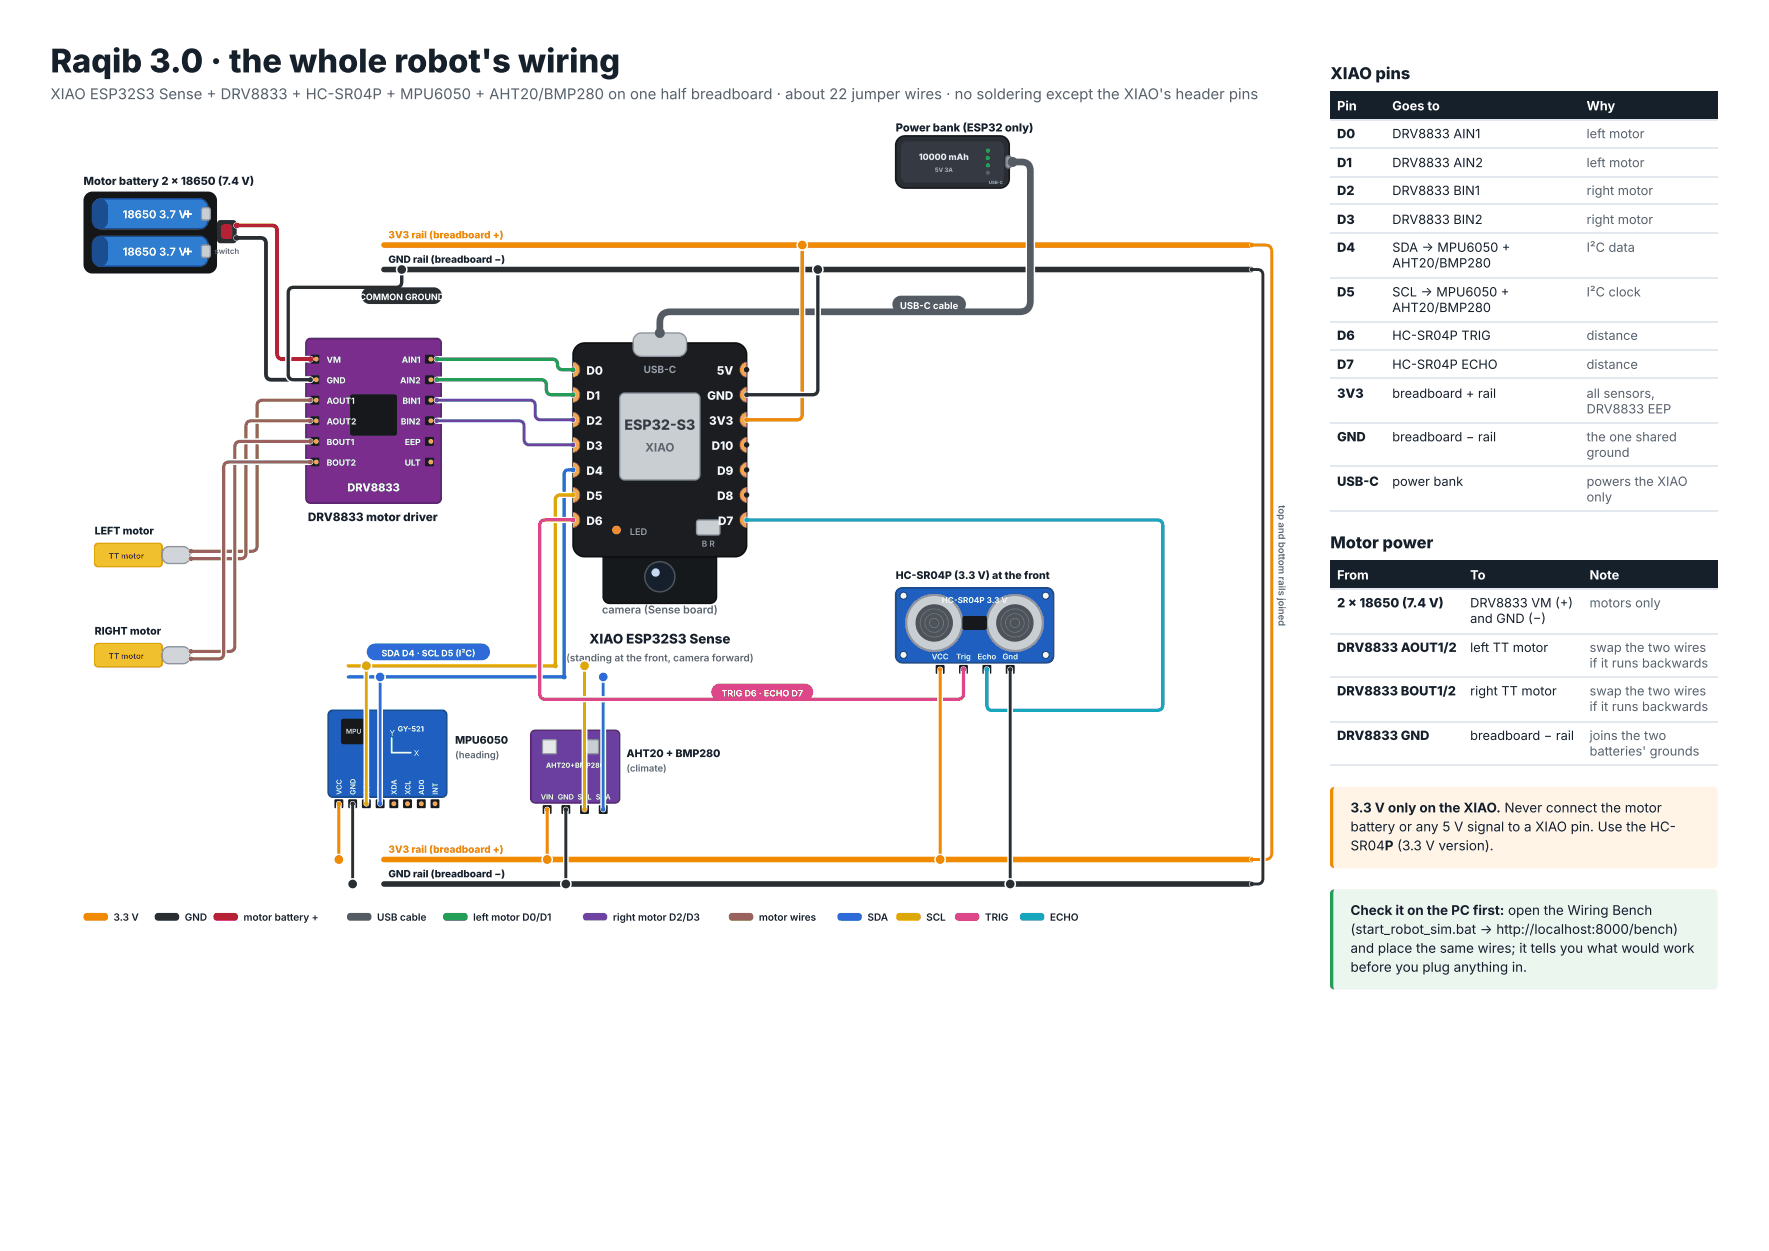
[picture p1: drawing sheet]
<svg xmlns="http://www.w3.org/2000/svg" width="420mm" height="297mm" viewBox="0 0 420 297" stroke-linecap="round" stroke-linejoin="round" font-family="sans-serif">
<path d="M91.2 58.2h206.1M91.2 204.1h206.1" fill="none" stroke="#f08a00" stroke-width="1.3"/>
<path d="M91.2 64h206.1M91.2 209.9h206.1" fill="none" stroke="#2a2e31" stroke-width="1.3"/>
<path d="M297.3 58.2h3.2a1.4 1.4 0 0 1 1.6 1.6v142.7a1.4 1.4 0 0 1-1.6 1.6h-3.2" fill="none" stroke="#fff" stroke-width="1.4"/>
<path d="M297.3 58.2h3.2a1.4 1.4 0 0 1 1.6 1.6v142.7a1.4 1.4 0 0 1-1.6 1.6h-3.2" fill="none" stroke="#f08a00" stroke-width=".69"/>
<g fill="#f08a00">
<circle cx="297.3" cy="58.2" r=".53"/>
<circle cx="297.3" cy="204.1" r=".53"/>
</g>
<path d="M297.3 64a2.34 2.34 0 0 1 2.5 .5l.2 .8v143.3a1.17 1.17 0 0 1-1.3 1.3h-1.4" fill="none" stroke="#fff" stroke-width="1.4"/>
<path d="M297.3 64a2.34 2.34 0 0 1 2.5 .5l.2 .8v143.3a1.17 1.17 0 0 1-1.3 1.3h-1.4" fill="none" stroke="#2a2e31" stroke-width=".69"/>
<g fill="#2a2e31">
<circle cx="297.3" cy="64" r=".53"/>
<circle cx="297.3" cy="209.9" r=".53"/>
</g>
<path d="M143.7 130.3l.5-.4 .6-.1h23.8a1.59 1.59 0 0 1 1.6 1.6v10.3a1.59 1.59 0 0 1-1.6 1.6h-23.8a1.59 1.59 0 0 1-1.5-1.6v-10.3l.1-.6z" fill="#16191c"/>
<path d="M143.7 130.3l.5-.4 .6-.1h23.8a1.59 1.59 0 0 1 1.6 1.6v10.3a1.59 1.59 0 0 1-1.6 1.6h-23.8a1.59 1.59 0 0 1-1.5-1.6v-10.3l.1-.6z" fill="none" stroke="#0b0d0f" stroke-width=".32"/>
<circle cx="156.7" cy="136.9" r="3.6" fill="#0f1a2a"/>
<circle cx="156.7" cy="136.9" r="3.6" fill="none" stroke="#4a4f55" stroke-width=".4"/>
<circle cx="155.7" cy="135.9" r="1" fill="#9fc3ff"/>
<path d="M136.9 82.2l.9-.6 1.1-.2h35.7a2.78 2.78 0 0 1 2.8 2.8v45.2a2.78 2.78 0 0 1-2.8 2.8h-35.7a2.78 2.78 0 0 1-2.8-2.8v-45.2l.2-1.1z" fill="#1b1d20"/>
<path d="M136.9 82.2l.9-.6 1.1-.2h35.7a2.78 2.78 0 0 1 2.8 2.8v45.2a2.78 2.78 0 0 1-2.8 2.8h-35.7a2.78 2.78 0 0 1-2.8-2.8v-45.2l.2-1.1z" fill="none" stroke="#0b0d0f" stroke-width=".37"/>
<path d="M151 79.6l1.2-.5h8.9a1.98 1.98 0 0 1 2 1.9v1.6a1.98 1.98 0 0 1-2 2h-8.7a1.98 1.98 0 0 1-2-2v-2z" fill="#c9ced3"/>
<path d="M151 79.6l1.2-.5h8.9a1.98 1.98 0 0 1 2 1.9v1.6a1.98 1.98 0 0 1-2 2h-8.7a1.98 1.98 0 0 1-2-2v-2z" fill="none" stroke="#8b9399" stroke-width=".32"/>
<path d="M147.6 93.7l.8-.4h16.7l.8 .4 .4 .8v18.3l-.4 .8-.8 .3h-16.7l-.8-.3-.4-.8v-18.3z" fill="#c9ced3"/>
<path d="M147.6 93.7l.8-.4h16.7l.8 .4 .4 .8v18.3l-.4 .8-.8 .3h-16.7l-.8-.3-.4-.8v-18.3z" fill="none" stroke="#8b9399" stroke-width=".32"/>
<circle cx="146.4" cy="125.8" r="1.03" fill="#f2a03d"/>
<path d="M165.6 123.6l.4-.1h4.8l.2 .5-.1 2.8-.4 .2-4.8-.1-.2-.4v-2.5z" fill="#c9ced3"/>
<path d="M165.6 123.6l.4-.1h4.8l.2 .5-.1 2.8-.4 .2-4.8-.1-.2-.4v-2.5z" fill="none" stroke="#8b9399" stroke-width=".32"/>
<path d="M136.1 86a1.8 1.8 0 0 1 1.6 1.8 1.8 1.8 0 0 1-1.6 1.7z" fill="#e3b94b"/>
<path d="M136.1 86a1.8 1.8 0 0 1 1.6 1.8 1.8 1.8 0 0 1-1.6 1.7" fill="none" stroke="#a5821f" stroke-width=".24"/>
<circle cx="136.1" cy="87.8" r=".63" fill="#1b1d20"/>
<path d="M176.4 86.4l1-.4v3.5a1.8 1.8 0 0 1-1.5-1.2 1.8 1.8 0 0 1 .5-1.9z" fill="#e3b94b"/>
<path d="M177.4 86a1.8 1.8 0 0 0-1.6 1.8 1.8 1.8 0 0 0 1.6 1.7" fill="none" stroke="#a5821f" stroke-width=".24"/>
<circle cx="177.4" cy="87.8" r=".63" fill="#1b1d20"/>
<path d="M136.1 92a1.8 1.8 0 0 1 1.6 1.7 1.8 1.8 0 0 1-1.6 1.8z" fill="#e3b94b"/>
<path d="M136.1 92a1.8 1.8 0 0 1 1.6 1.7 1.8 1.8 0 0 1-1.6 1.8" fill="none" stroke="#a5821f" stroke-width=".24"/>
<circle cx="136.1" cy="93.7" r=".63" fill="#1b1d20"/>
<path d="M176.4 92.4l1-.4v3.5a1.8 1.8 0 0 1-1.5-1.2 1.8 1.8 0 0 1 .5-1.9z" fill="#e3b94b"/>
<path d="M177.4 92a1.8 1.8 0 0 0-1.6 1.7 1.8 1.8 0 0 0 1.6 1.8" fill="none" stroke="#a5821f" stroke-width=".24"/>
<circle cx="177.4" cy="93.7" r=".63" fill="#1b1d20"/>
<path d="M136.1 97.9a1.8 1.8 0 0 1 1.6 1.8 1.8 1.8 0 0 1-1.6 1.7z" fill="#e3b94b"/>
<path d="M136.1 97.9a1.8 1.8 0 0 1 1.6 1.8 1.8 1.8 0 0 1-1.6 1.7" fill="none" stroke="#a5821f" stroke-width=".24"/>
<circle cx="136.1" cy="99.7" r=".63" fill="#1b1d20"/>
<path d="M176.4 98.3l1-.4v3.5a1.8 1.8 0 0 1-1.5-1.2 1.8 1.8 0 0 1 .5-1.9z" fill="#e3b94b"/>
<path d="M177.4 97.9a1.8 1.8 0 0 0-1.6 1.8 1.8 1.8 0 0 0 1.6 1.7" fill="none" stroke="#a5821f" stroke-width=".24"/>
<circle cx="177.4" cy="99.7" r=".63" fill="#1b1d20"/>
<path d="M136.1 103.8a1.8 1.8 0 0 1 1.6 1.8 1.8 1.8 0 0 1-1.6 1.8z" fill="#e3b94b"/>
<path d="M136.1 103.8a1.8 1.8 0 0 1 1.6 1.8 1.8 1.8 0 0 1-1.6 1.8" fill="none" stroke="#a5821f" stroke-width=".24"/>
<circle cx="136.1" cy="105.6" r=".63" fill="#1b1d20"/>
<path d="M176.4 104.3l1-.5v3.6a1.8 1.8 0 0 1-1.5-1.2 1.8 1.8 0 0 1 .5-1.9z" fill="#e3b94b"/>
<path d="M177.4 103.8a1.8 1.8 0 0 0-1.6 1.8 1.8 1.8 0 0 0 1.6 1.8" fill="none" stroke="#a5821f" stroke-width=".24"/>
<circle cx="177.4" cy="105.6" r=".63" fill="#1b1d20"/>
<path d="M136.1 109.8a1.8 1.8 0 0 1 1.6 1.7 1.8 1.8 0 0 1-1.6 1.8z" fill="#e3b94b"/>
<path d="M136.1 109.8a1.8 1.8 0 0 1 1.6 1.7 1.8 1.8 0 0 1-1.6 1.8" fill="none" stroke="#a5821f" stroke-width=".24"/>
<circle cx="136.1" cy="111.6" r=".63" fill="#1b1d20"/>
<path d="M176.4 110.2l1-.4v3.5a1.8 1.8 0 0 1-1.5-1.2 1.8 1.8 0 0 1 .5-1.9z" fill="#e3b94b"/>
<path d="M177.4 109.8a1.8 1.8 0 0 0-1.6 1.7 1.8 1.8 0 0 0 1.6 1.8" fill="none" stroke="#a5821f" stroke-width=".24"/>
<circle cx="177.4" cy="111.6" r=".63" fill="#1b1d20"/>
<path d="M136.1 115.7a1.8 1.8 0 0 1 1.6 1.8 1.8 1.8 0 0 1-1.6 1.8z" fill="#e3b94b"/>
<path d="M136.1 115.7a1.8 1.8 0 0 1 1.6 1.8 1.8 1.8 0 0 1-1.6 1.8" fill="none" stroke="#a5821f" stroke-width=".24"/>
<circle cx="136.1" cy="117.5" r=".63" fill="#1b1d20"/>
<path d="M176.4 116.2l1-.5v3.6a1.8 1.8 0 0 1-1.5-1.2 1.8 1.8 0 0 1 .5-1.9z" fill="#e3b94b"/>
<path d="M177.4 115.7a1.8 1.8 0 0 0-1.6 1.8 1.8 1.8 0 0 0 1.6 1.8" fill="none" stroke="#a5821f" stroke-width=".24"/>
<circle cx="177.4" cy="117.5" r=".63" fill="#1b1d20"/>
<path d="M136.1 121.7a1.8 1.8 0 0 1 1.6 1.7 1.8 1.8 0 0 1-1.6 1.8z" fill="#e3b94b"/>
<path d="M136.1 121.7a1.8 1.8 0 0 1 1.6 1.7 1.8 1.8 0 0 1-1.6 1.8" fill="none" stroke="#a5821f" stroke-width=".24"/>
<circle cx="136.1" cy="123.5" r=".63" fill="#1b1d20"/>
<path d="M176.4 122.1l1-.4v3.5a1.8 1.8 0 0 1-1.5-1.2 1.8 1.8 0 0 1 .5-1.9z" fill="#e3b94b"/>
<path d="M177.4 121.7a1.8 1.8 0 0 0-1.6 1.7 1.8 1.8 0 0 0 1.6 1.8" fill="none" stroke="#a5821f" stroke-width=".24"/>
<circle cx="177.4" cy="123.5" r=".63" fill="#1b1d20"/>
<path d="M20.5 46.1l.6-.4 .9-.2h27.4a2.11 2.11 0 0 1 2.2 2.1v15.2a2.11 2.11 0 0 1-2.2 2.1h-27.4a2.11 2.11 0 0 1-2.2-2.1v-15.2l.2-.8z" fill="#141618"/>
<path d="M22.6 47.8l.7-.5 .8-.1h23.2a2.11 2.11 0 0 1 2.1 2.1v3a2.11 2.11 0 0 1-2.1 2.1h-23.2a2.11 2.11 0 0 1-2.1-2.1v-3.2l.2-.8z" fill="#2f7dd1"/>
<path d="M22.6 47.8l.7-.5 .8-.1h23.2a2.11 2.11 0 0 1 2.1 2.1v3a2.11 2.11 0 0 1-2.1 2.1h-23.2a2.11 2.11 0 0 1-2.1-2.1v-3.2l.2-.8z" fill="none" stroke="#1d4f87" stroke-width=".32"/>
<path d="M48 49.5l1.4-.2 .5 .2 .1 2.2-.3 .5-1.3 .1-.5-.3v-2.2z" fill="#c9ced3"/>
<path d="M48 49.5l1.4-.2 .5 .2 .1 2.2-.3 .5-1.3 .1-.5-.3v-2.2z" fill="none" stroke="#8b9399" stroke-width=".32"/>
<path d="M22.6 47.7a1.84 1.84 0 0 1 2.1-.3 1.84 1.84 0 0 1 1 1.9v3a1.87 1.87 0 0 1-1.9 2.1 1.87 1.87 0 0 1-1.8-2.1v-3.4z" fill="#1d4f87"/>
<path d="M22.6 56.7l.7-.5 .8-.1h23.2a2.11 2.11 0 0 1 2.1 2.1v2.9a2.11 2.11 0 0 1-2.1 2.1h-23.2a2.11 2.11 0 0 1-2.1-2.1v-3.1l.2-.8z" fill="#2f7dd1"/>
<path d="M22.6 56.7l.7-.5 .8-.1h23.2a2.11 2.11 0 0 1 2.1 2.1v2.9a2.11 2.11 0 0 1-2.1 2.1h-23.2a2.11 2.11 0 0 1-2.1-2.1v-3.1l.2-.8z" fill="none" stroke="#1d4f87" stroke-width=".32"/>
<path d="M48 58.3l1.4-.1 .5 .2 .1 2.2-.3 .4-1.3 .1-.5-.2v-2.2z" fill="#c9ced3"/>
<path d="M48 58.3l1.4-.1 .5 .2 .1 2.2-.3 .4-1.3 .1-.5-.2v-2.2z" fill="none" stroke="#8b9399" stroke-width=".32"/>
<path d="M22.6 56.5a1.84 1.84 0 0 1 2.1-.2 1.84 1.84 0 0 1 1 1.9v2.9a1.87 1.87 0 0 1-1.9 2.1 1.87 1.87 0 0 1-1.8-2.1v-3.3z" fill="#1d4f87"/>
<path d="M51.8 52.5l.5-.2h3.1a.79 .79 0 0 1 .8 .7v4a.79 .79 0 0 1-.8 .8h-3.1a.79 .79 0 0 1-.7-.8v-4z" fill="#2a2e31"/>
<path d="M52.8 53.5l.3-.2h1.5l.5 .2v2.7l-.2 .4-1.8 .1-.4-.2-.1-2.7z" fill="#e23b2e"/>
<path d="M213.4 32.9l.7-.5 .9-.1h22.5a2.22 2.22 0 0 1 2.2 2.2v7.9a2.22 2.22 0 0 1-2.2 2.2h-22.5a2.22 2.22 0 0 1-2.2-2.2v-8.1l.2-.9z" fill="#2b2f36"/>
<path d="M213.4 32.9l.7-.5 .9-.1h22.5a2.22 2.22 0 0 1 2.2 2.2v7.9a2.22 2.22 0 0 1-2.2 2.2h-22.5a2.22 2.22 0 0 1-2.2-2.2v-8.1l.2-.9z" fill="none" stroke="#15181c" stroke-width=".4"/>
<path d="M214.5 34l.5-.3 .6-.2h21.3a1.59 1.59 0 0 1 1.6 1.6v6.7a1.59 1.59 0 0 1-1.6 1.6h-21.3a1.59 1.59 0 0 1-1.6-1.6v-6.8z" fill="#353a42"/>
<g fill="#3ddc84">
<circle cx="234.7" cy="35.8" r=".48"/>
<circle cx="234.7" cy="37.5" r=".48"/>
<circle cx="234.7" cy="39.3" r=".48"/>
</g>
<circle cx="234.7" cy="41" r=".48" fill="#55606b"/>
<path d="M239.1 37.2l.4-.2a.58 .58 0 0 1 .7 .6v1.8a.64 .64 0 0 1-.6 .5 .64 .64 0 0 1-.7-.5v-1.8z" fill="#9aa1a7"/>
<path d="M239.1 37.2l.4-.2a.58 .58 0 0 1 .7 .6v1.8a.64 .64 0 0 1-.6 .5 .64 .64 0 0 1-.7-.5v-1.8z" fill="none" stroke="#6b737a" stroke-width=".32"/>
<path d="M73 80.7l.8-.3h29.9a1.06 1.06 0 0 1 1.1 1v37a1.06 1.06 0 0 1-1.1 1h-29.9a1.06 1.06 0 0 1-1.1-1v-37z" fill="#7b2d8e"/>
<path d="M73 80.7l.8-.3h29.9a1.06 1.06 0 0 1 1.1 1v37a1.06 1.06 0 0 1-1.1 1h-29.9a1.06 1.06 0 0 1-1.1-1v-37z" fill="none" stroke="#4f1b5c" stroke-width=".4"/>
<path d="M83.3 93.8l.4-.2h10.1l.4 .2 .1 .4v8.7l-.1 .4-.4 .1h-10.1l-.4-.1-.1-.4v-8.7z" fill="#15181b"/>
<path d="M73.8 84.3h2v1.9h-2z" fill="#1b1b1b"/>
<circle cx="75.1" cy="85.3" r=".58" fill="#e3b94b"/>
<path d="M73.8 89.2h2v1.9h-2z" fill="#1b1b1b"/>
<circle cx="75.1" cy="90.2" r=".58" fill="#e3b94b"/>
<path d="M73.8 94h2v2h-2z" fill="#1b1b1b"/>
<circle cx="75.1" cy="95" r=".58" fill="#e3b94b"/>
<path d="M73.8 98.9h2v2h-2z" fill="#1b1b1b"/>
<circle cx="75.1" cy="99.9" r=".58" fill="#e3b94b"/>
<path d="M73.8 103.8h2v2h-2z" fill="#1b1b1b"/>
<circle cx="75.1" cy="104.8" r=".58" fill="#e3b94b"/>
<path d="M73.8 108.7h2v2h-2z" fill="#1b1b1b"/>
<circle cx="75.1" cy="109.7" r=".58" fill="#e3b94b"/>
<path d="M101 84.3h2v1.9h-2z" fill="#1b1b1b"/>
<circle cx="102.3" cy="85.3" r=".58" fill="#e3b94b"/>
<path d="M101 89.2h2v1.9h-2z" fill="#1b1b1b"/>
<circle cx="102.3" cy="90.2" r=".58" fill="#e3b94b"/>
<path d="M101 94h2v2h-2z" fill="#1b1b1b"/>
<circle cx="102.3" cy="95" r=".58" fill="#e3b94b"/>
<path d="M101 98.9h2v2h-2z" fill="#1b1b1b"/>
<circle cx="102.3" cy="99.9" r=".58" fill="#e3b94b"/>
<path d="M101 103.8h2v2h-2z" fill="#1b1b1b"/>
<circle cx="102.3" cy="104.8" r=".58" fill="#e3b94b"/>
<path d="M101 108.7h2v2h-2z" fill="#1b1b1b"/>
<circle cx="102.3" cy="109.7" r=".58" fill="#e3b94b"/>
<path d="M240.5 38.5a4.4 4.4 0 0 1 3.7 .5l.5 .9v.7v30.8a2.34 2.34 0 0 1-2.6 2.6h-82.9a2.22 2.22 0 0 0-2.5 2.5v2.6" fill="none" stroke="#fff" stroke-width="2.3"/>
<path d="M240.5 38.5a4.4 4.4 0 0 1 3.7 .5l.5 .9v.7v30.8a2.34 2.34 0 0 1-2.6 2.6h-82.9a2.22 2.22 0 0 0-2.5 2.5v2.6" fill="none" stroke="#555b62" stroke-width="1.6"/>
<g fill="#555b62">
<path d="M212.6 70.8l.6-.4 .8-.2h13.4a2.05 2.05 0 0 1 2 2 2.05 2.05 0 0 1-2 2.1h-13.4a2.05 2.05 0 0 1-1.9-1.3 2.05 2.05 0 0 1 .5-2.2z"/>
<circle cx="240.5" cy="38.5" r="1.19"/>
<circle cx="156.7" cy="79.1" r="1.19"/>
</g>
<path d="M56.2 53.5h8.3a1.17 1.17 0 0 1 1.3 1.3v29.1a1.17 1.17 0 0 0 1.3 1.4h6.7" fill="none" stroke="#fff" stroke-width="1.6"/>
<path d="M56.2 53.5h8.3a1.17 1.17 0 0 1 1.3 1.3v29.1a1.17 1.17 0 0 0 1.3 1.4h6.7" fill="none" stroke="#c0151b" stroke-width=".9"/>
<g fill="#c0151b">
<circle cx="56.2" cy="53.5" r=".66"/>
<circle cx="73.8" cy="85.3" r=".66"/>
</g>
<path d="M56.2 56.5h5.7a1.17 1.17 0 0 1 1.3 1.3v31a1.17 1.17 0 0 0 1.3 1.4h9.3" fill="none" stroke="#fff" stroke-width="1.6"/>
<path d="M56.2 56.5h5.7a1.17 1.17 0 0 1 1.3 1.3v31a1.17 1.17 0 0 0 1.3 1.4h9.3" fill="none" stroke="#2a2e31" stroke-width=".9"/>
<g fill="#2a2e31">
<circle cx="56.2" cy="56.5" r=".66"/>
<circle cx="73.8" cy="90.2" r=".66"/>
</g>
<path d="M95.4 64v2.9a1.17 1.17 0 0 1-1.3 1.3h-24.3a1.17 1.17 0 0 0-1.3 1.3v19.3a1.17 1.17 0 0 0 1.3 1.4h4" fill="none" stroke="#fff" stroke-width="1.5"/>
<path d="M95.4 64v2.9a1.17 1.17 0 0 1-1.3 1.3h-24.3a1.17 1.17 0 0 0-1.3 1.3v19.3a1.17 1.17 0 0 0 1.3 1.4h4" fill="none" stroke="#2a2e31" stroke-width=".79"/>
<g fill="#2a2e31">
<circle cx="73.8" cy="90.2" r=".58"/>
<circle cx="95.4" cy="64" r=".58"/>
<circle cx="95.4" cy="64" r="1.22"/>
</g>
<circle cx="95.4" cy="64" r="1.22" fill="none" stroke="#fff" stroke-width=".37"/>
<path d="M86.4 68.8l.7-.4 .7-.2h15.2a1.98 1.98 0 0 1 2 2 1.98 1.98 0 0 1-2 2h-15.2a1.98 1.98 0 0 1-1.8-1.2 1.98 1.98 0 0 1 .4-2.2z" fill="#2a2e31"/>
<path d="M190.6 58.2v40.1a1.17 1.17 0 0 1-1.4 1.4h-11.8" fill="none" stroke="#fff" stroke-width="1.5"/>
<path d="M190.6 58.2v40.1a1.17 1.17 0 0 1-1.4 1.4h-11.8" fill="none" stroke="#f08a00" stroke-width=".79"/>
<g fill="#f08a00">
<circle cx="177.4" cy="99.7" r=".58"/>
<circle cx="190.6" cy="58.2" r=".58"/>
<circle cx="190.6" cy="58.2" r="1.22"/>
</g>
<circle cx="190.6" cy="58.2" r="1.22" fill="none" stroke="#fff" stroke-width=".37"/>
<path d="M194.3 64v28.4a1.17 1.17 0 0 1-1.4 1.3h-15.5" fill="none" stroke="#fff" stroke-width="1.5"/>
<path d="M194.3 64v28.4a1.17 1.17 0 0 1-1.4 1.3h-15.5" fill="none" stroke="#2a2e31" stroke-width=".79"/>
<g fill="#2a2e31">
<circle cx="177.4" cy="93.7" r=".58"/>
<circle cx="194.3" cy="64" r=".58"/>
<circle cx="194.3" cy="64" r="1.22"/>
</g>
<circle cx="194.3" cy="64" r="1.22" fill="none" stroke="#fff" stroke-width=".37"/>
<path d="M22.7 129.2l.6-.2h14.5a.79 .79 0 0 1 .7 .8v3.9a.79 .79 0 0 1-.7 .8h-14.5a.79 .79 0 0 1-.8-.8v-3.9z" fill="#f2c230"/>
<path d="M22.7 129.2l.6-.2h14.5a.79 .79 0 0 1 .7 .8v3.9a.79 .79 0 0 1-.7 .8h-14.5a.79 .79 0 0 1-.8-.8v-3.9z" fill="none" stroke="#b38a12" stroke-width=".32"/>
<path d="M39 130.2l1-.4h3.5a1.59 1.59 0 0 1 1.6 1.6v.8a1.59 1.59 0 0 1-1.6 1.6h-3.4a1.59 1.59 0 0 1-1.6-1.6l.1-1.2z" fill="#d0d3d6"/>
<path d="M39 130.2l1-.4h3.5a1.59 1.59 0 0 1 1.6 1.6v.8a1.59 1.59 0 0 1-1.6 1.6h-3.4a1.59 1.59 0 0 1-1.6-1.6l.1-1.2z" fill="none" stroke="#8b9399" stroke-width=".32"/>
<g fill="#e3b94b">
<path d="M44.6 130.7l1-.2a.39 .39 0 0 1 .5 .5 .39 .39 0 0 1-.6 .2h-.5a.35 .35 0 0 1-.3-.1 .35 .35 0 0 1-.1-.4z"/>
<path d="M44.6 132.5l1-.2a.39 .39 0 0 1 .5 .5 .39 .39 0 0 1-.6 .2h-.5a.35 .35 0 0 1-.3-.1 .35 .35 0 0 1-.1-.4z"/>
</g>
<path d="M22.7 153l.6-.2h14.5a.79 .79 0 0 1 .7 .8v3.9a.79 .79 0 0 1-.7 .8h-14.5a.79 .79 0 0 1-.8-.8v-3.9z" fill="#f2c230"/>
<path d="M22.7 153l.6-.2h14.5a.79 .79 0 0 1 .7 .8v3.9a.79 .79 0 0 1-.7 .8h-14.5a.79 .79 0 0 1-.8-.8v-3.9z" fill="none" stroke="#b38a12" stroke-width=".32"/>
<path d="M39 154l1-.4h3.5a1.59 1.59 0 0 1 1.6 1.5v.9a1.59 1.59 0 0 1-1.6 1.6h-3.4a1.59 1.59 0 0 1-1.6-1.6l.1-1.2z" fill="#d0d3d6"/>
<path d="M39 154l1-.4h3.5a1.59 1.59 0 0 1 1.6 1.5v.9a1.59 1.59 0 0 1-1.6 1.6h-3.4a1.59 1.59 0 0 1-1.6-1.6l.1-1.2z" fill="none" stroke="#8b9399" stroke-width=".32"/>
<g fill="#e3b94b">
<path d="M44.6 154.5l1-.2a.39 .39 0 0 1 .5 .5 .39 .39 0 0 1-.6 .2h-.5a.35 .35 0 0 1-.3-.1 .35 .35 0 0 1-.1-.4z"/>
<path d="M44.6 156.3l1-.2a.39 .39 0 0 1 .5 .5 .39 .39 0 0 1-.6 .2h-.5a.35 .35 0 0 1-.3-.1 .35 .35 0 0 1-.1-.4z"/>
</g>
<path d="M103.7 85.3h27.5a1.3 1.3 0 0 1 1.3 1.7 1.09 1.09 0 0 0 1.2 .8h2.4" fill="none" stroke="#fff" stroke-width="1.5"/>
<path d="M103.7 85.3h27.5a1.3 1.3 0 0 1 1.3 1.7 1.09 1.09 0 0 0 1.2 .8h2.4" fill="none" stroke="#1e9e55" stroke-width=".79"/>
<g fill="#1e9e55">
<circle cx="136.1" cy="87.8" r=".58"/>
<circle cx="103.7" cy="85.3" r=".58"/>
</g>
<path d="M103.7 90.2h24.8a1.17 1.17 0 0 1 1.3 1.3 1.73 1.73 0 0 0 .8 2.2h5.5" fill="none" stroke="#fff" stroke-width="1.5"/>
<path d="M103.7 90.2h24.8a1.17 1.17 0 0 1 1.3 1.3 1.73 1.73 0 0 0 .8 2.2h5.5" fill="none" stroke="#1e9e55" stroke-width=".79"/>
<g fill="#1e9e55">
<circle cx="136.1" cy="93.7" r=".58"/>
<circle cx="103.7" cy="90.2" r=".58"/>
</g>
<path d="M103.7 95h22.1a1.17 1.17 0 0 1 1.3 1.3v2a1.17 1.17 0 0 0 1.4 1.4h7.6" fill="none" stroke="#fff" stroke-width="1.5"/>
<path d="M103.7 95h22.1a1.17 1.17 0 0 1 1.3 1.3v2a1.17 1.17 0 0 0 1.4 1.4h7.6" fill="none" stroke="#8a55e8" stroke-width=".79"/>
<g fill="#8a55e8">
<circle cx="136.1" cy="99.7" r=".58"/>
<circle cx="103.7" cy="95" r=".58"/>
</g>
<path d="M103.7 99.9h19.5a1.17 1.17 0 0 1 1.3 1.3v3.1a1.17 1.17 0 0 0 1.3 1.3h10.3" fill="none" stroke="#fff" stroke-width="1.5"/>
<path d="M103.7 99.9h19.5a1.17 1.17 0 0 1 1.3 1.3v3.1a1.17 1.17 0 0 0 1.3 1.3h10.3" fill="none" stroke="#8a55e8" stroke-width=".79"/>
<g fill="#8a55e8">
<circle cx="136.1" cy="105.6" r=".58"/>
<circle cx="103.7" cy="99.9" r=".58"/>
</g>
<path d="M73.8 95h-11.4a1.17 1.17 0 0 0-1.3 1.3v33.3a1.17 1.17 0 0 1-1.4 1.3h-14.4" fill="none" stroke="#fff" stroke-width="1.4"/>
<path d="M73.8 95h-11.4a1.17 1.17 0 0 0-1.3 1.3v33.3a1.17 1.17 0 0 1-1.4 1.3h-14.4" fill="none" stroke="#8d5a3b" stroke-width=".74"/>
<g fill="#8d5a3b">
<circle cx="73.8" cy="95" r=".56"/>
<circle cx="45.3" cy="130.9" r=".56"/>
</g>
<path d="M73.8 99.9h-14.1a1.17 1.17 0 0 0-1.3 1.3v30.1a1.17 1.17 0 0 1-1.3 1.4h-11.8" fill="none" stroke="#fff" stroke-width="1.4"/>
<path d="M73.8 99.9h-14.1a1.17 1.17 0 0 0-1.3 1.3v30.1a1.17 1.17 0 0 1-1.3 1.4h-11.8" fill="none" stroke="#8d5a3b" stroke-width=".74"/>
<g fill="#8d5a3b">
<circle cx="73.8" cy="99.9" r=".56"/>
<circle cx="45.3" cy="132.7" r=".56"/>
</g>
<path d="M73.8 104.8h-16.7a1.17 1.17 0 0 0-1.3 1.3v47.2a1.17 1.17 0 0 1-1.3 1.4h-9.2" fill="none" stroke="#fff" stroke-width="1.4"/>
<path d="M73.8 104.8h-16.7a1.17 1.17 0 0 0-1.3 1.3v47.2a1.17 1.17 0 0 1-1.3 1.4h-9.2" fill="none" stroke="#8d5a3b" stroke-width=".74"/>
<g fill="#8d5a3b">
<circle cx="73.8" cy="104.8" r=".56"/>
<circle cx="45.3" cy="154.7" r=".56"/>
</g>
<path d="M73.8 109.7h-19.3a1.17 1.17 0 0 0-1.4 1.3v44.1a1.17 1.17 0 0 1-1.3 1.3h-6.5" fill="none" stroke="#fff" stroke-width="1.4"/>
<path d="M73.8 109.7h-19.3a1.17 1.17 0 0 0-1.4 1.3v44.1a1.17 1.17 0 0 1-1.3 1.3h-6.5" fill="none" stroke="#8d5a3b" stroke-width=".74"/>
<g fill="#8d5a3b">
<circle cx="73.8" cy="109.7" r=".56"/>
<circle cx="45.3" cy="156.4" r=".56"/>
</g>
<path d="M78.3 169l.7-.4h26a1.06 1.06 0 0 1 1.1 1.1v18.5a1.06 1.06 0 0 1-1.1 1h-26a1.06 1.06 0 0 1-1-1v-18.5z" fill="#1f5fbf"/>
<path d="M78.3 169l.7-.4h26a1.06 1.06 0 0 1 1.1 1.1v18.5a1.06 1.06 0 0 1-1.1 1h-26a1.06 1.06 0 0 1-1-1v-18.5z" fill="none" stroke="#163f80" stroke-width=".4"/>
<path d="M81.1 170.8l.4-.1h5l.4 .1 .1 .4v5l-.1 .3-.4 .2h-5l-.4-.2-.1-.3v-5z" fill="#15181b"/>
<path d="M93 175.2v3.5h4.6" fill="none" stroke="#f4f8f5" stroke-width=".4"/>
<path d="M79.5 189.8h2v2h-2z" fill="#1b1b1b"/>
<circle cx="80.5" cy="190.8" r=".58" fill="#e3b94b"/>
<path d="M82.8 189.8h1.9v2h-1.9z" fill="#1b1b1b"/>
<circle cx="83.8" cy="190.8" r=".58" fill="#e3b94b"/>
<path d="M86 189.8h2v2h-2z" fill="#1b1b1b"/>
<circle cx="87" cy="190.8" r=".58" fill="#e3b94b"/>
<path d="M89.3 189.8h2v2h-2z" fill="#1b1b1b"/>
<circle cx="90.3" cy="190.8" r=".58" fill="#e3b94b"/>
<path d="M92.6 189.8h1.9v2h-1.9z" fill="#1b1b1b"/>
<circle cx="93.5" cy="190.8" r=".58" fill="#e3b94b"/>
<path d="M95.8 189.8h2v2h-2z" fill="#1b1b1b"/>
<circle cx="96.8" cy="190.8" r=".58" fill="#e3b94b"/>
<path d="M99.1 189.8h2v2h-2z" fill="#1b1b1b"/>
<circle cx="100.1" cy="190.8" r=".58" fill="#e3b94b"/>
<path d="M102.3 189.8h2v2h-2z" fill="#1b1b1b"/>
<circle cx="103.3" cy="190.8" r=".58" fill="#e3b94b"/>
<path d="M126.4 173.7l.7-.3h19a1.06 1.06 0 0 1 1.1 1.1v15.1a1.06 1.06 0 0 1-1.1 1h-19a1.06 1.06 0 0 1-1-1v-15.1z" fill="#6b3fa0"/>
<path d="M126.4 173.7l.7-.3h19a1.06 1.06 0 0 1 1.1 1.1v15.1a1.06 1.06 0 0 1-1.1 1h-19a1.06 1.06 0 0 1-1-1v-15.1z" fill="none" stroke="#4a2a70" stroke-width=".4"/>
<path d="M128.9 175.7h3.2v3.2h-3.2z" fill="#e8e8e8"/>
<path d="M128.9 175.7h3.2v3.2h-3.2z" fill="none" stroke="#999" stroke-width=".32"/>
<path d="M138.9 175.7h3.2v3.2h-3.2z" fill="#c9ced3"/>
<path d="M138.9 175.7h3.2v3.2h-3.2z" fill="none" stroke="#8b9399" stroke-width=".32"/>
<path d="M129 191.2h1.9v2h-1.9z" fill="#1b1b1b"/>
<circle cx="130" cy="192.2" r=".58" fill="#e3b94b"/>
<path d="M133.4 191.2h2v2h-2z" fill="#1b1b1b"/>
<circle cx="134.4" cy="192.2" r=".58" fill="#e3b94b"/>
<path d="M137.9 191.2h1.9v2h-1.9z" fill="#1b1b1b"/>
<circle cx="138.8" cy="192.2" r=".58" fill="#e3b94b"/>
<path d="M142.3 191.2h2v2h-2z" fill="#1b1b1b"/>
<circle cx="143.3" cy="192.2" r=".58" fill="#e3b94b"/>
<path d="M213.2 140l.5-.3 .7-.1h34.3a1.59 1.59 0 0 1 1.5 1.6v14.6a1.59 1.59 0 0 1-1.5 1.5h-34.3a1.59 1.59 0 0 1-1.6-1.5v-14.6l.1-.6z" fill="#1f5fbf"/>
<path d="M213.2 140l.5-.3 .7-.1h34.3a1.59 1.59 0 0 1 1.5 1.6v14.6a1.59 1.59 0 0 1-1.5 1.5h-34.3a1.59 1.59 0 0 1-1.6-1.5v-14.6l.1-.6z" fill="none" stroke="#163f80" stroke-width=".4"/>
<circle cx="214.6" cy="141.4" r=".85" fill="#f3f3f3"/>
<circle cx="214.6" cy="141.4" r=".85" fill="none" stroke="#163f80" stroke-width=".26"/>
<circle cx="248.4" cy="141.4" r=".85" fill="#f3f3f3"/>
<circle cx="248.4" cy="141.4" r=".85" fill="none" stroke="#163f80" stroke-width=".26"/>
<circle cx="214.6" cy="155.5" r=".85" fill="#f3f3f3"/>
<circle cx="214.6" cy="155.5" r=".85" fill="none" stroke="#163f80" stroke-width=".26"/>
<circle cx="248.4" cy="155.5" r=".85" fill="#f3f3f3"/>
<circle cx="248.4" cy="155.5" r=".85" fill="none" stroke="#163f80" stroke-width=".26"/>
<circle cx="221.9" cy="147.9" r="6.7" fill="#c9ced3"/>
<circle cx="221.9" cy="147.9" r="6.7" fill="none" stroke="#8b9399" stroke-width=".53"/>
<circle cx="221.9" cy="147.9" r="4.4" fill="#4a4f55"/>
<g fill="none" stroke="#6d747b" stroke-width=".24">
<circle cx="221.9" cy="147.9" r="1.11"/>
<circle cx="221.9" cy="147.9" r="2.22"/>
<circle cx="221.9" cy="147.9" r="3.3"/>
</g>
<circle cx="241.1" cy="147.9" r="6.7" fill="#c9ced3"/>
<circle cx="241.1" cy="147.9" r="6.7" fill="none" stroke="#8b9399" stroke-width=".53"/>
<circle cx="241.1" cy="147.9" r="4.4" fill="#4a4f55"/>
<g fill="none" stroke="#6d747b" stroke-width=".24">
<circle cx="241.1" cy="147.9" r="1.11"/>
<circle cx="241.1" cy="147.9" r="2.22"/>
<circle cx="241.1" cy="147.9" r="3.3"/>
</g>
<path d="M228.8 146.4l.3-.2 5 .1 .3 .5v2.4l-.5 .4-5-.1-.3-.5v-2.2z" fill="#15181b"/>
<path d="M222.3 157.9h2v2h-2z" fill="#1b1b1b"/>
<circle cx="223.3" cy="158.9" r=".58" fill="#e3b94b"/>
<path d="M227.9 157.9h1.9v2h-1.9z" fill="#1b1b1b"/>
<circle cx="228.9" cy="158.9" r=".58" fill="#e3b94b"/>
<path d="M233.4 157.9h2v2h-2z" fill="#1b1b1b"/>
<circle cx="234.4" cy="158.9" r=".58" fill="#e3b94b"/>
<path d="M239 157.9h1.9v2h-1.9z" fill="#1b1b1b"/>
<circle cx="240" cy="158.9" r=".58" fill="#e3b94b"/>
<path d="M136.1 111.6a1.87 1.87 0 0 0-1.9 .3l-.2 .7v48.1" fill="none" stroke="#fff" stroke-width="1.5"/>
<path d="M136.1 111.6a1.87 1.87 0 0 0-1.9 .3l-.2 .7v48.1" fill="none" stroke="#2d6be0" stroke-width=".79"/>
<g fill="#2d6be0">
<circle cx="136.1" cy="111.6" r=".58"/>
<circle cx="134" cy="160.7" r=".58"/>
</g>
<path d="M136.1 117.5h-2.9a1.17 1.17 0 0 0-1.3 1.3v39.3" fill="none" stroke="#fff" stroke-width="1.5"/>
<path d="M136.1 117.5h-2.9a1.17 1.17 0 0 0-1.3 1.3v39.3" fill="none" stroke="#d9a800" stroke-width=".79"/>
<g fill="#d9a800">
<circle cx="136.1" cy="117.5" r=".58"/>
<circle cx="131.9" cy="158.1" r=".58"/>
</g>
<path d="M82.7 160.7h51.3" fill="none" stroke="#2d6be0" stroke-width=".79"/>
<path d="M82.7 158.1h49.2" fill="none" stroke="#d9a800" stroke-width=".79"/>
<path d="M90.3 160.7v30.1" fill="none" stroke="#fff" stroke-width="1.4"/>
<path d="M90.3 160.7v30.1" fill="none" stroke="#2d6be0" stroke-width=".69"/>
<g fill="#2d6be0">
<circle cx="90.3" cy="160.7" r=".53"/>
<circle cx="90.3" cy="190.8" r=".53"/>
<circle cx="90.3" cy="160.7" r="1.22"/>
</g>
<circle cx="90.3" cy="160.7" r="1.22" fill="none" stroke="#fff" stroke-width=".37"/>
<path d="M87 158.1v32.7" fill="none" stroke="#fff" stroke-width="1.4"/>
<path d="M87 158.1v32.7" fill="none" stroke="#d9a800" stroke-width=".69"/>
<g fill="#d9a800">
<circle cx="87" cy="158.1" r=".53"/>
<circle cx="87" cy="190.8" r=".53"/>
<circle cx="87" cy="158.1" r="1.22"/>
</g>
<circle cx="87" cy="158.1" r="1.22" fill="none" stroke="#fff" stroke-width=".37"/>
<path d="M143.3 160.7v31.5" fill="none" stroke="#fff" stroke-width="1.4"/>
<path d="M143.3 160.7v31.5" fill="none" stroke="#2d6be0" stroke-width=".69"/>
<g fill="#2d6be0">
<circle cx="143.3" cy="160.7" r=".53"/>
<circle cx="143.3" cy="192.2" r=".53"/>
<circle cx="143.3" cy="160.7" r="1.22"/>
</g>
<circle cx="143.3" cy="160.7" r="1.22" fill="none" stroke="#fff" stroke-width=".37"/>
<path d="M138.8 158.1v34.1" fill="none" stroke="#fff" stroke-width="1.4"/>
<path d="M138.8 158.1v34.1" fill="none" stroke="#d9a800" stroke-width=".69"/>
<g fill="#d9a800">
<circle cx="138.8" cy="158.1" r=".53"/>
<circle cx="138.8" cy="192.2" r=".53"/>
<circle cx="138.8" cy="158.1" r="1.22"/>
</g>
<circle cx="138.8" cy="158.1" r="1.22" fill="none" stroke="#fff" stroke-width=".37"/>
<path d="M87.7 153.4l.6-.5 .8-.1h25.3a1.98 1.98 0 0 1 2 2 1.98 1.98 0 0 1-2 2h-25.3a1.98 1.98 0 0 1-1.8-1.3 1.98 1.98 0 0 1 .4-2.1z" fill="#2d6be0"/>
<path d="M80.5 190.8v13.3" fill="none" stroke="#fff" stroke-width="1.4"/>
<path d="M80.5 190.8v13.3" fill="none" stroke="#f08a00" stroke-width=".69"/>
<g fill="#f08a00">
<circle cx="80.5" cy="190.8" r=".53"/>
<circle cx="80.5" cy="204.1" r=".53"/>
<circle cx="80.5" cy="204.1" r="1.22"/>
</g>
<circle cx="80.5" cy="204.1" r="1.22" fill="none" stroke="#fff" stroke-width=".37"/>
<path d="M83.8 190.8v19.1" fill="none" stroke="#fff" stroke-width="1.4"/>
<path d="M83.8 190.8v19.1" fill="none" stroke="#2a2e31" stroke-width=".69"/>
<g fill="#2a2e31">
<circle cx="83.8" cy="190.8" r=".53"/>
<circle cx="83.8" cy="209.9" r=".53"/>
<circle cx="83.8" cy="209.9" r="1.22"/>
</g>
<circle cx="83.8" cy="209.9" r="1.22" fill="none" stroke="#fff" stroke-width=".37"/>
<path d="M130 192.2v11.9" fill="none" stroke="#fff" stroke-width="1.4"/>
<path d="M130 192.2v11.9" fill="none" stroke="#f08a00" stroke-width=".69"/>
<g fill="#f08a00">
<circle cx="130" cy="192.2" r=".53"/>
<circle cx="130" cy="204.1" r=".53"/>
<circle cx="130" cy="204.1" r="1.22"/>
</g>
<circle cx="130" cy="204.1" r="1.22" fill="none" stroke="#fff" stroke-width=".37"/>
<path d="M134.4 192.2v17.7" fill="none" stroke="#fff" stroke-width="1.4"/>
<path d="M134.4 192.2v17.7" fill="none" stroke="#2a2e31" stroke-width=".69"/>
<g fill="#2a2e31">
<circle cx="134.4" cy="192.2" r=".53"/>
<circle cx="134.4" cy="209.9" r=".53"/>
<circle cx="134.4" cy="209.9" r="1.22"/>
</g>
<circle cx="134.4" cy="209.9" r="1.22" fill="none" stroke="#fff" stroke-width=".37"/>
<path d="M136.1 123.5h-6.6a1.17 1.17 0 0 0-1.3 1.3v39.9a1.17 1.17 0 0 0 1.3 1.3h98a1.17 1.17 0 0 0 1.4-1.3v-5.8" fill="none" stroke="#fff" stroke-width="1.5"/>
<path d="M136.1 123.5h-6.6a1.17 1.17 0 0 0-1.3 1.3v39.9a1.17 1.17 0 0 0 1.3 1.3h98a1.17 1.17 0 0 0 1.4-1.3v-5.8" fill="none" stroke="#e0458b" stroke-width=".79"/>
<g fill="#e0458b">
<circle cx="136.1" cy="123.5" r=".58"/>
<circle cx="228.9" cy="158.9" r=".58"/>
</g>
<path d="M177.4 123.5h97.5a1.17 1.17 0 0 1 1.3 1.3v42.5a1.17 1.17 0 0 1-1.3 1.3h-39.2a1.17 1.17 0 0 1-1.3-1.3v-8.4" fill="none" stroke="#fff" stroke-width="1.5"/>
<path d="M177.4 123.5h97.5a1.17 1.17 0 0 1 1.3 1.3v42.5a1.17 1.17 0 0 1-1.3 1.3h-39.2a1.17 1.17 0 0 1-1.3-1.3v-8.4" fill="none" stroke="#0ea5c6" stroke-width=".79"/>
<g fill="#0ea5c6">
<circle cx="177.4" cy="123.5" r=".58"/>
<circle cx="234.4" cy="158.9" r=".58"/>
</g>
<path d="M223.3 158.9v45.2" fill="none" stroke="#fff" stroke-width="1.4"/>
<path d="M223.3 158.9v45.2" fill="none" stroke="#f08a00" stroke-width=".69"/>
<g fill="#f08a00">
<circle cx="223.3" cy="158.9" r=".53"/>
<circle cx="223.3" cy="204.1" r=".53"/>
<circle cx="223.3" cy="204.1" r="1.22"/>
</g>
<circle cx="223.3" cy="204.1" r="1.22" fill="none" stroke="#fff" stroke-width=".37"/>
<path d="M240 158.9v51" fill="none" stroke="#fff" stroke-width="1.4"/>
<path d="M240 158.9v51" fill="none" stroke="#2a2e31" stroke-width=".69"/>
<g fill="#2a2e31">
<circle cx="240" cy="158.9" r=".53"/>
<circle cx="240" cy="209.9" r=".53"/>
<circle cx="240" cy="209.9" r="1.22"/>
</g>
<circle cx="240" cy="209.9" r="1.22" fill="none" stroke="#fff" stroke-width=".37"/>
<path d="M169.5 162.9l.7-.4 .7-.2h20.3a1.98 1.98 0 0 1 2 2 1.98 1.98 0 0 1-2 2h-20.3a1.98 1.98 0 0 1-1.8-1.3 1.98 1.98 0 0 1 .4-2.1z" fill="#e0458b"/>
<path d="M20.1 217l.5-.3h4.3a.93 .93 0 0 1 .8 1 .93 .93 0 0 1-.8 .9h-4.3a.95 .95 0 0 1-.8-.6 .95 .95 0 0 1 .3-1z" fill="#f08a00"/>
<path d="M37 217l.5-.3h4.3a.93 .93 0 0 1 .8 1 .93 .93 0 0 1-.8 .9h-4.3a.95 .95 0 0 1-.8-.6 .95 .95 0 0 1 .3-1z" fill="#2a2e31"/>
<path d="M50.9 217l.6-.3h4.2a.93 .93 0 0 1 .8 1 .93 .93 0 0 1-.8 .9h-4.2a.95 .95 0 0 1-.8-.6 .95 .95 0 0 1 .2-1z" fill="#c0151b"/>
<path d="M82.7 217l.5-.3h4.2a.93 .93 0 0 1 .8 1 .93 .93 0 0 1-.8 .9h-4.2a.95 .95 0 0 1-.8-.6 .95 .95 0 0 1 .3-1z" fill="#555b62"/>
<path d="M105.5 217l.5-.3h4.3a.93 .93 0 0 1 .8 1 .93 .93 0 0 1-.8 .9h-4.3a.95 .95 0 0 1-.7-.6 .95 .95 0 0 1 .2-1z" fill="#1e9e55"/>
<path d="M138.7 217l.5-.3h4.3a.93 .93 0 0 1 .8 1 .93 .93 0 0 1-.8 .9h-4.3a.95 .95 0 0 1-.8-.6 .95 .95 0 0 1 .3-1z" fill="#8a55e8"/>
<path d="M173.4 217l.5-.3h4.2a.93 .93 0 0 1 .8 1 .93 .93 0 0 1-.8 .9h-4.2a.95 .95 0 0 1-.8-.6 .95 .95 0 0 1 .3-1z" fill="#8d5a3b"/>
<path d="M199.2 217l.5-.3h4.2a.93 .93 0 0 1 .8 1 .93 .93 0 0 1-.8 .9h-4.2a.95 .95 0 0 1-.8-.6 .95 .95 0 0 1 .3-1z" fill="#2d6be0"/>
<path d="M213.1 217l.6-.3h4.2a.93 .93 0 0 1 .8 1 .93 .93 0 0 1-.8 .9h-4.2a.95 .95 0 0 1-.8-.6 .95 .95 0 0 1 .2-1z" fill="#d9a800"/>
<path d="M227.1 217l.5-.3h4.2a.93 .93 0 0 1 .9 1 .93 .93 0 0 1-.9 .9h-4.2a.95 .95 0 0 1-.8-.6 .95 .95 0 0 1 .3-1z" fill="#e0458b"/>
<path d="M242.5 217l.6-.3h4.2a.93 .93 0 0 1 .8 1 .93 .93 0 0 1-.8 .9h-4.2a.95 .95 0 0 1-.8-.6 .95 .95 0 0 1 .2-1z" fill="#0ea5c6"/>
<g fill="#16202a">
<path d="M315.9 21.7h13.2v6.6h-13.2z"/>
<path d="M329.1 21.7h46.1v6.6h-46.1z"/>
<path d="M375.2 21.7h32.8v6.6h-32.8z"/>
</g>
<path d="M315.9 28.4h92.1M315.9 35.1h92.1M315.9 41.9h92.1M315.9 48.6h92.1M315.9 55.4h92.1M315.9 66h92.1M315.9 76.3h92.1M315.9 83.2h92.1M315.9 89.8h92.1M315.9 100.4h92.1M315.9 110.7h92.1M315.9 121.3h92.1" fill="none" stroke="#e3e8ee" stroke-width=".26"/>
<g fill="#16202a">
<path d="M315.9 133.1h31.8v6.6h-31.8z"/>
<path d="M347.7 133.1h28.3v6.6h-28.3z"/>
<path d="M376 133.1h32v6.6h-32z"/>
</g>
<path d="M315.9 139.8h92.1M315.9 150.4h92.1M315.9 160.7h92.1M315.9 171.3h92.1M315.9 181.6h92.1" fill="none" stroke="#e3e8ee" stroke-width=".26"/>
<path d="M316.6 187l.4-.2h89.9a1.06 1.06 0 0 1 1.1 1.1v17.2a1.06 1.06 0 0 1-1.1 1h-89.9a.93 .93 0 0 1-.7-1v-17.2z" fill="#fff4e5"/>
<path d="M315.9 186.8h1.1v19.3h-1.1z" fill="#f08a00"/>
<path d="M316.6 211.3l.4-.2h89.9a1.06 1.06 0 0 1 1.1 1.1v21.7a1.06 1.06 0 0 1-1.1 1h-89.9a.93 .93 0 0 1-.7-1v-21.7z" fill="#eaf6ee"/>
<path d="M315.9 211.1h1.1v23.8h-1.1z" fill="#2e9e5b"/>
<text font-size="7.8" fill="#16202a" x="12" y="17.2">Raqib 3.0 · the whole robot's wiring</text>
<g font-size="3.9" fill="#16202a">
<text x="316" y="18.8">XIAO pins</text>
<text x="316" y="130.2">Motor power</text>
</g>
<text font-size="3.5" fill="#56616d" x="12" y="23.5">XIAO ESP32S3 Sense + DRV8833 + HC-SR04P + MPU6050 + AHT20/BMP280 on one half breadboard · about 22 jumper wires · no soldering except the XIAO's header pins</text>
<g font-size="3.4" fill="#fff">
<text x="43.5" y="51.8">+</text>
<text x="43.5" y="60.7">+</text>
</g>
<text font-size="3.4" fill="#3a3f44" x="148.3" y="102">ESP32-S3</text>
<g font-size="3.2" fill="#16202a">
<text x="140" y="152.8">XIAO ESP32S3 Sense</text>
<text x="320.8" y="192.9">3.3 V only on the XIAO. Never connect the motor</text>
<text x="320.8" y="197.4">battery or any 5 V signal to a XIAO pin. Use the HC-</text>
<text x="320.8" y="201.9">SR04P (3.3 V version).</text>
<text x="320.8" y="217.2">Check it on the PC first: open the Wiring Bench</text>
<text x="320.8" y="221.7">(start_robot_sim.bat → http://localhost:8000/bench)</text>
<text x="320.8" y="226.2">and place the same wires; it tells you what would work</text>
<text x="320.8" y="230.7">before you plug anything in.</text>
</g>
<g font-size="3" fill="#fff">
<text x="317.6" y="26.2">Pin</text>
<text x="330.7" y="26.2">Goes to</text>
<text x="376.9" y="26.2">Why</text>
<text x="317.6" y="137.6">From</text>
<text x="349.2" y="137.6">To</text>
<text x="377.6" y="137.6">Note</text>
</g>
<g font-size="3" fill="#16202a">
<text x="317.6" y="32.8">D0</text>
<text x="330.7" y="32.8">DRV8833 AIN1</text>
<text x="317.6" y="39.7">D1</text>
<text x="330.7" y="39.7">DRV8833 AIN2</text>
<text x="317.6" y="46.3">D2</text>
<text x="330.7" y="46.3">DRV8833 BIN1</text>
<text x="317.6" y="53.2">D3</text>
<text x="330.7" y="53.2">DRV8833 BIN2</text>
<text x="317.6" y="59.8">D4</text>
<text x="330.7" y="59.8">SDA → MPU6050 +</text>
<text x="330.7" y="63.5">AHT20/BMP280</text>
<text x="317.6" y="70.4">D5</text>
<text x="330.7" y="70.4">SCL → MPU6050 +</text>
<text x="330.7" y="74.1">AHT20/BMP280</text>
<text x="317.6" y="80.7">D6</text>
<text x="330.7" y="80.7">HC-SR04P TRIG</text>
<text x="317.6" y="87.6">D7</text>
<text x="330.7" y="87.6">HC-SR04P ECHO</text>
<text x="317.6" y="94.5">3V3</text>
<text x="330.7" y="94.5">breadboard + rail</text>
<text x="317.6" y="104.8">GND</text>
<text x="330.7" y="104.8">breadboard − rail</text>
<text x="317.6" y="115.4">USB-C</text>
<text x="330.7" y="115.4">power bank</text>
<text x="317.6" y="144.2">2 × 18650 (7.4 V)</text>
<text x="349.2" y="144.2">DRV8833 VM (+ )</text>
<text x="349.2" y="147.9">and GND (− )</text>
<text x="317.6" y="154.8">DRV8833 AOUT1/2</text>
<text x="349.2" y="154.8">left TT motor</text>
<text x="317.6" y="165.1">DRV8833 BOUT1/2</text>
<text x="349.2" y="165.1">right TT motor</text>
<text x="317.6" y="175.7">DRV8833 GND</text>
<text x="349.2" y="175.7">breadboard − rail</text>
</g>
<g font-size="3" fill="#56616d">
<text x="376.9" y="32.8">left motor</text>
<text x="376.9" y="39.7">left motor</text>
<text x="376.9" y="46.3">right motor</text>
<text x="376.9" y="53.2">right motor</text>
<text x="376.9" y="59.8">I²C data</text>
<text x="376.9" y="70.4">I²C clock</text>
<text x="376.9" y="80.7">distance</text>
<text x="376.9" y="87.6">distance</text>
<text x="376.9" y="94.5">all sensors,</text>
<text x="376.9" y="98.2">DRV8833 EEP</text>
<text x="376.9" y="104.8">the one shared</text>
<text x="376.9" y="108.5">ground</text>
<text x="376.9" y="115.4">powers the XIAO</text>
<text x="376.9" y="119.1">only</text>
<text x="377.6" y="144.2">motors only</text>
<text x="377.6" y="154.8">swap the two wires</text>
<text x="377.6" y="158.5">if it runs backwards</text>
<text x="377.6" y="165.1">swap the two wires</text>
<text x="377.6" y="168.8">if it runs backwards</text>
<text x="377.6" y="175.7">joins the two</text>
<text x="377.6" y="179.4">batteries' grounds</text>
</g>
<g font-size="2.8" fill="#f4f8f5">
<text x="139.3" y="89">D0</text>
<text x="170.2" y="89">5V</text>
<text x="139.3" y="94.9">D1</text>
<text x="168" y="94.9">GND</text>
<text x="139.3" y="100.9">D2</text>
<text x="168.4" y="100.9">3V3</text>
<text x="139.3" y="106.8">D3</text>
<text x="169" y="106.8">D10</text>
<text x="139.3" y="112.7">D4</text>
<text x="170.3" y="112.7">D9</text>
<text x="139.3" y="118.7">D5</text>
<text x="170.3" y="118.7">D8</text>
<text x="139.3" y="124.6">D6</text>
<text x="170.5" y="124.6">D7</text>
</g>
<text font-size="2.8" fill="#5b6670" x="153.3" y="107.2">XIAO</text>
<text font-size="2.8" fill="#16202a" x="73.1" y="123.7">DRV8833 motor driver</text>
<g font-size="2.6" fill="#16202a">
<text x="212.8" y="31.2">Power bank (ESP32 only)</text>
<text x="19.8" y="43.9">Motor battery 2 x 18650 (7.4 V)</text>
</g>
<g font-size="2.6" fill="#fff">
<text x="29.1" y="51.8">18650</text>
<text x="37.8" y="51.8">3.7 V</text>
<text x="29.1" y="60.7">18650</text>
<text x="37.8" y="60.7">3.7 V</text>
</g>
<text font-size="2.6" fill="#f4f8f5" x="82.5" y="116.7">DRV8833</text>
<text font-size="2.6" fill="#5b6670" x="143" y="145.7">camera (Sense board)</text>
<g font-size="2.5" fill="#16202a">
<text x="22.5" y="126.9">LEFT motor</text>
<text x="212.8" y="137.5">HC-SR04P (3.3 V) at the front</text>
<text x="22.5" y="150.7">RIGHT motor</text>
<text x="108.1" y="176.6">MPU6050</text>
<text x="148.8" y="179.7">AHT20 + BMP280</text>
</g>
<g font-size="2.4" fill="#f08a00">
<text x="92.3" y="56.6">3V3 rail (breadboard +)</text>
<text x="92.3" y="202.5">3V3 rail (breadboard +)</text>
</g>
<g font-size="2.4" fill="#16202a">
<text x="92.3" y="62.4">GND rail (breadboard −)</text>
<text x="92.3" y="208.3">GND rail (breadboard −)</text>
<text x="27" y="218.6">3.3 V</text>
<text x="43.9" y="218.6">GND</text>
<text x="57.8" y="218.6">motor battery +</text>
<text x="89.6" y="218.6">USB cable</text>
<text x="112.4" y="218.6">left motor D0/D1</text>
<text x="145.6" y="218.6">right motor D2/D3</text>
<text x="180.3" y="218.6">motor wires</text>
<text x="206.1" y="218.6">SDA</text>
<text x="220" y="218.6">SCL</text>
<text x="234" y="218.6">TRIG</text>
<text x="249.4" y="218.6">ECHO</text>
</g>
<text font-size="2.4" fill="#9aa1a7" x="152.9" y="88.6">USB-C</text>
<text font-size="2.4" fill="#5b6670" x="134.5" y="157">(standing at the front, camera forward)</text>
<text font-size="2.2" fill="#fff" x="213.8" y="73.4">USB-C cable</text>
<g font-size="2.2" fill="#5b6670">
<text x="303.7" y="119.9" transform="rotate(90 303.7 119.9)">top and bottom rails joined</text>
<text x="108.1" y="180">(heading)</text>
<text x="148.8" y="183.2">(climate)</text>
</g>
<text font-size="2.2" fill="#9aa1a7" x="149.6" y="127">LED</text>
<text font-size="2.1" fill="#e8edf3" x="218.3" y="38">10000 mAh</text>
<g font-size="2.1" fill="#fff">
<text x="85.3" y="71.3">COMMON GROUND</text>
<text x="90.6" y="155.8">SDA D4 · SCL D5 (I²C)</text>
<text x="171.4" y="165.3">TRIG D6 · ECHO D7</text>
</g>
<g font-size="2" fill="#f4f8f5">
<text x="77.6" y="86.1">VM</text>
<text x="95.4" y="86.1">AIN1</text>
<text x="77.6" y="91">GND</text>
<text x="77.6" y="95.9">AOUT</text>
<text x="83.4" y="95.9">1</text>
<text x="95" y="91">AIN2</text>
<text x="95.6" y="95.9">BIN1</text>
<text x="77.6" y="100.8">AOUT</text>
<text x="83.4" y="100.8">2</text>
<text x="95.2" y="100.8">BIN2</text>
<text x="77.6" y="105.7">BOUT1</text>
<text x="96.2" y="105.7">EEP</text>
<text x="77.6" y="110.6">BOUT2</text>
<text x="96.1" y="110.6">ULT</text>
</g>
<text font-size="2" fill="#9aa1a7" x="166.7" y="129.8">B R</text>
<g font-size="1.9" fill="#5c4500">
<text x="25.8" y="132.7">TT motor</text>
<text x="25.8" y="156.4">TT motor</text>
</g>
<text font-size="1.9" fill="#f4f8f5" x="223.7" y="143.2">HC-SR04P 3.3 V</text>
<g font-size="1.8" fill="#5b6670">
<text x="50.9" y="60.3">s</text>
<text x="51.9" y="60.3">witch</text>
</g>
<g font-size="1.8" fill="#f4f8f5">
<text x="221.3" y="156.5">VCC</text>
<text x="227.1" y="156.5">Trig</text>
<text x="232.2" y="156.5">Echo</text>
<text x="238.1" y="156.5">Gnd</text>
<text x="94.4" y="173.7">GY-521</text>
<text x="92.5" y="174.7">Y</text>
<text x="98.3" y="179.5">X</text>
</g>
<g font-size="1.7" fill="#f4f8f5">
<text x="129.7" y="182.3">AHT20+ BM</text>
<text x="139.2" y="182.3">P280</text>
<text x="81.1" y="188.7" transform="rotate(-90 81.1 188.7)">VCC</text>
<text x="84.4" y="188.7" transform="rotate(-90 84.4 188.7)">GND</text>
<text x="87.7" y="188.7" transform="rotate(-90 87.7 188.7)">SCL</text>
<text x="91" y="188.7" transform="rotate(-90 91 188.7)">SDA</text>
<text x="94.2" y="188.7" transform="rotate(-90 94.2 188.7)">XDA</text>
<text x="97.5" y="188.7" transform="rotate(-90 97.5 188.7)">XCL</text>
<text x="100.7" y="188.7" transform="rotate(-90 100.7 188.7)">AD0</text>
<text x="104" y="188.7" transform="rotate(-90 104 188.7)">INT</text>
<text x="128.4" y="189.8">VIN GND SCL SDA</text>
</g>
<text font-size="1.6" fill="#d9dde0" x="82.2" y="174.2">MPU</text>
<text font-size="1.4" fill="#aeb6c0" x="222" y="40.8">5V 3A</text>
<text font-size="1" fill="#aeb6c0" x="234.9" y="43.7">USB-C</text>
</svg>
